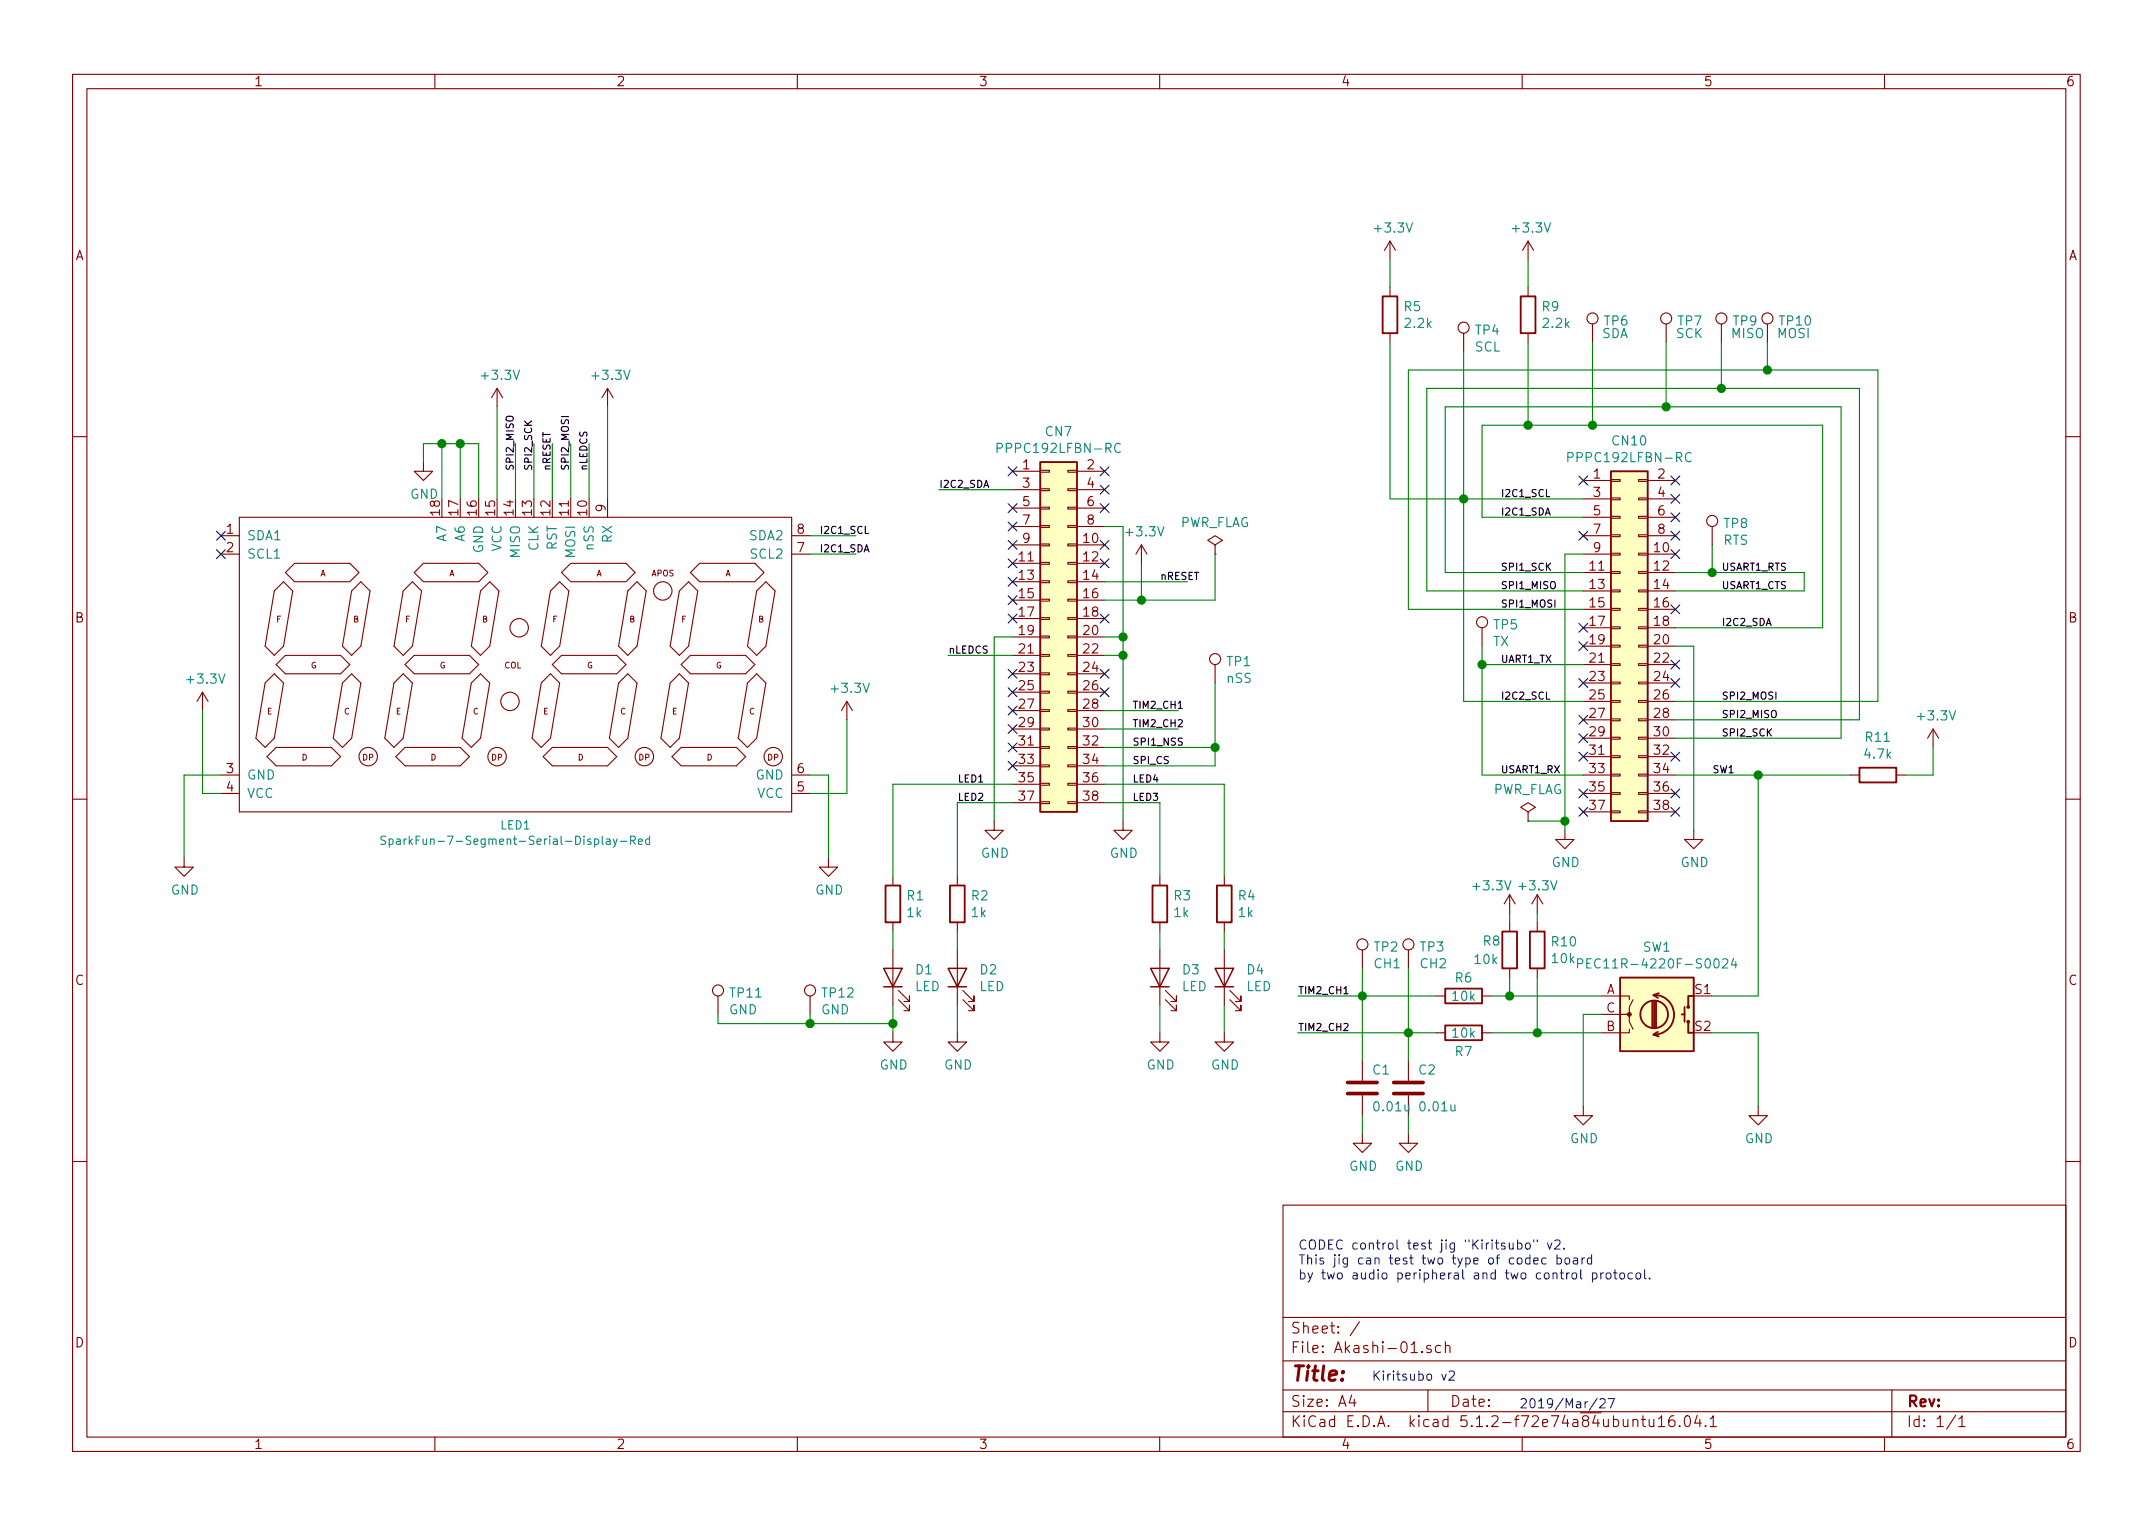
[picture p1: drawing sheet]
<svg xmlns="http://www.w3.org/2000/svg" width="297mm" height="210mm" viewBox="0 0 297 210" stroke-linecap="round" stroke-linejoin="round" font-family="sans-serif">
<g fill="none" stroke="#840000" stroke-width=".15">
<path d="M10 10.3h277v189.9h-277zM12 12.2h273v186.1h-273zM60 10.3v1.9M110 10.3v1.9M160 10.3v1.9M210 10.3v1.9M260 10.3v1.9M191.8 33.3v2.5M191.8 39.6v1.3M191.8 33.3l-.8 1.2M191.8 33.3l.7 1.2M210.8 33.3v2.5"/>
<path d="M210.8 39.6v1.3M210.8 33.3l-.7 1.2M210.8 33.3l.8 1.2M68.6 53.6l-.8 1.3M68.6 53.6v2.5M68.6 53.6l.7 1.3M83.8 53.6l-.7 1.3M83.8 53.6v2.5M83.8 53.6l.8 1.3M191.8 46v1.2M201.9 46v2.5M210.8 46v1.2"/>
<path d="M219.7 44.7v2.5M229.9 44.7v2.5M237.5 44.7v2.5M243.8 44.7v2.5M10 60.2h2M30.5 76.4h2.5M30.5 73.9h2.5M33 71.4h76.2v40.6h-76.2zM40.6 77.7h7.7l1.2 1.3-1.2 1.3h-7.7l-1.2-1.3zM58.4 63.7v1.3h1.3l-1.3 1.3-1.3-1.3h1.3M58.4 77.7h7.6l1.3 1.3-1.3 1.3h-7.6l-1.3-1.3zM78.7 77.7h7.7l1.2 1.3-1.2 1.3h-7.7l-1.2-1.3z"/>
<path d="M83.8 68.8v2.6M95.2 79l1.3-1.3h7.6l1.3 1.3-1.3 1.3h-7.6zM109.2 76.4h2.6M109.2 73.9h2.6M139.7 65h3.8M139.7 75.2h3.8M139.7 77.7h3.8M139.7 67.6h3.8M139.7 70.1h3.8M139.7 72.6h3.8M143.5 77.6h1.3v.2h-1.3zM143.5 75.1h1.3v.2h-1.3z"/>
<path d="M143.5 72.5h1.3v.3h-1.3zM143.5 70h1.3v.2h-1.3zM143.5 67.4h1.3v.3h-1.3zM143.5 64.9h1.3v.2h-1.3zM147.3 77.6h1.3v.2h-1.3zM147.3 75.1h1.3v.2h-1.3zM147.3 72.5h1.3v.3h-1.3zM147.3 70h1.3v.2h-1.3zM147.3 67.4h1.3v.3h-1.3zM147.3 64.9h1.3v.2h-1.3zM148.6 65h3.8M148.6 75.2h3.8"/>
<path d="M148.6 77.7h3.8M148.6 67.6h3.8M148.6 70.1h3.8M148.6 72.6h3.8M157.5 75.2l-.8 1.2M157.5 75.2v2.5M157.5 75.2l.7 1.2M167.6 75.2l1.1-.7-1.1-.6-1 .6 1 .7v1.2M167.6 76.4h.1M218.4 66.3h3.8M218.4 76.4h3.8M218.4 79h3.8"/>
<path d="M218.4 68.8h3.8M218.4 71.4h3.8M218.4 73.9h3.8M222.2 78.9h1.3v.2h-1.3zM222.2 76.3h1.3v.3h-1.3zM222.2 73.8h1.3v.2h-1.3zM222.2 71.2h1.3v.3h-1.3zM222.2 68.7h1.3v.3h-1.3zM222.2 66.2h1.3v.2h-1.3zM226.1 78.9h1.2v.2h-1.2zM226.1 76.3h1.2v.3h-1.2zM226.1 73.8h1.2v.2h-1.2z"/>
<path d="M226.1 71.2h1.2v.3h-1.2zM226.1 68.7h1.2v.3h-1.2zM226.1 66.2h1.2v.2h-1.2zM227.3 66.3h3.8M227.3 76.4h3.8M227.3 79h3.8M227.3 68.8h3.8M227.3 71.4h3.8M227.3 73.9h3.8M236.2 72.6v2.6M285 60.2h2M27.9 95.5l-.7 1.3"/>
<path d="M27.9 95.5v2.5M27.9 95.5l.8 1.3M36.6 94.2l1.2-1.2 1.3 1.2-1.3 7.6-1.2 1.3-1.3-1.3zM37.8 81.5l1.3-1.2 1.3 1.2-1.3 7.6-1.3 1.3-1.2-1.3zM39.4 90.4h7.6l1.3 1.3-1.3 1.3h-7.6l-1.3-1.3zM47.2 94.2l1.3-1.2 1.3 1.2-1.3 7.6-1.3 1.3-1.2-1.3zM49.8 80.3l1.3 1.2-1.3 7.6-1.3 1.3-1.3-1.3 1.3-7.6zM54.4 94.2l1.2-1.2 1.3 1.2-1.3 7.6-1.2 1.3-1.3-1.3zM55.6 81.5l1.3-1.2 1.3 1.2-1.3 7.6-1.3 1.3-1.2-1.3zM57.1 90.4h7.7l1.2 1.3-1.2 1.3h-7.7l-1.2-1.3zM65 94.2l1.3-1.2 1.3 1.2-1.3 7.6-1.3 1.3-1.2-1.3zM67.6 80.3l1.2 1.2-1.2 7.6-1.3 1.3-1.3-1.3 1.3-7.6z"/>
<path d="M74.7 94.2l1.2-1.2 1.3 1.2-1.3 7.6-1.2 1.3-1.3-1.3zM77.2 80.3l1.3 1.2-1.3 7.6-1.3 1.3-1.2-1.3 1.2-7.6zM77.5 90.4h7.6l1.3 1.3-1.3 1.3h-7.6l-1.3-1.3zM85.3 94.2l1.3-1.2 1.3 1.2-1.3 7.6-1.3 1.3-1.2-1.3zM86.6 81.5l1.3-1.2 1.3 1.2-1.3 7.6-1.3 1.3-1.3-1.3zM92.5 94.2l1.2-1.2 1.3 1.2-1.3 7.6-1.2 1.3-1.3-1.3zM95 80.3l1.3 1.2-1.3 7.6-1.3 1.3-1.2-1.3 1.2-7.6zM95.2 90.4h7.7l1.2 1.3-1.2 1.3h-7.7l-1.2-1.3zM103.1 94.2l1.3-1.2 1.3 1.2-1.3 7.6-1.3 1.3-1.2-1.3zM105.7 80.3l1.2 1.2-1.2 7.6-1.3 1.3-1.3-1.3 1.3-7.6zM116.8 96.8l-.7 1.2M116.8 96.8v2.5"/>
<path d="M116.8 96.8l.8 1.2M139.7 80.3h3.8M139.7 82.8h3.8M139.7 85.3h3.8M139.7 87.9h3.8M139.7 90.4h3.8M139.7 93h3.8M139.7 95.5h3.8M139.7 98h3.8M143.5 97.9h1.3v.3h-1.3zM143.5 95.4h1.3v.2h-1.3zM143.5 92.8h1.3v.3h-1.3z"/>
<path d="M143.5 90.3h1.3v.2h-1.3zM143.5 87.8h1.3v.2h-1.3zM143.5 85.2h1.3v.3h-1.3zM143.5 82.7h1.3v.2h-1.3zM143.5 80.1h1.3v.3h-1.3zM147.3 97.9h1.3v.3h-1.3zM147.3 95.4h1.3v.2h-1.3zM147.3 92.8h1.3v.3h-1.3zM147.3 90.3h1.3v.2h-1.3zM147.3 87.8h1.3v.2h-1.3zM147.3 85.2h1.3v.3h-1.3zM147.3 82.7h1.3v.2h-1.3z"/>
<path d="M147.3 80.1h1.3v.3h-1.3zM148.6 80.3h3.8M148.6 82.8h3.8M148.6 85.3h3.8M148.6 87.9h3.8M148.6 90.4h3.8M148.6 93h3.8M148.6 95.5h3.8M148.6 98h3.8M167.6 91.7v2.5M204.5 86.6v2.5M218.4 81.5h3.8"/>
<path d="M218.4 84.1h3.8M218.4 86.6h3.8M218.4 89.1h3.8M218.4 91.7h3.8M218.4 94.2h3.8M218.4 96.8h3.8M218.4 99.3h3.8M222.2 99.2h1.3v.2h-1.3zM222.2 96.6h1.3v.3h-1.3zM222.2 94.1h1.3v.3h-1.3zM222.2 91.6h1.3v.2h-1.3zM222.2 89h1.3v.3h-1.3z"/>
<path d="M222.2 86.5h1.3v.2h-1.3zM222.2 83.9h1.3v.3h-1.3zM222.2 81.4h1.3v.3h-1.3zM226.1 99.2h1.2v.2h-1.2zM226.1 96.6h1.2v.3h-1.2zM226.1 94.1h1.2v.3h-1.2zM226.1 91.6h1.2v.2h-1.2zM226.1 89h1.2v.3h-1.2zM226.1 86.5h1.2v.2h-1.2zM226.1 83.9h1.2v.3h-1.2zM226.1 81.4h1.2v.3h-1.2zM227.3 81.5h3.8"/>
<path d="M227.3 84.1h3.8M227.3 86.6h3.8M227.3 89.1h3.8M227.3 91.7h3.8M227.3 94.2h3.8M227.3 96.8h3.8M227.3 99.3h3.8M10 110.3h2M25.4 118.4v1.2h1.3l-1.3 1.3-1.3-1.3h1.3M30.5 106.9h2.5M30.5 109.5h2.5M38.1 103.1h7.6l1.3 1.3-1.3 1.3h-7.6l-1.3-1.3z"/>
<path d="M55.9 103.1h7.6l1.3 1.3-1.3 1.3h-7.6l-1.3-1.3zM76.2 103.1h7.6l1.3 1.3-1.3 1.3h-7.6l-1.3-1.3zM94 103.1h7.6l1.3 1.3-1.3 1.3h-7.6l-1.3-1.3zM109.2 106.9h2.6M109.2 109.5h2.6M114.3 118.4v1.2h1.3l-1.3 1.3-1.3-1.3h1.3M137.2 113.3v1.2h1.2l-1.2 1.3-1.3-1.3h1.3M139.7 100.6h3.8M139.7 103.1h3.8M139.7 105.7h3.8M139.7 108.2h3.8M139.7 110.7h3.8"/>
<path d="M143.5 110.6h1.3v.3h-1.3zM143.5 108.1h1.3v.2h-1.3zM143.5 105.5h1.3v.3h-1.3zM143.5 103h1.3v.2h-1.3zM143.5 100.5h1.3v.2h-1.3zM147.3 110.6h1.3v.3h-1.3zM147.3 108.1h1.3v.2h-1.3zM147.3 105.5h1.3v.3h-1.3zM147.3 103h1.3v.2h-1.3zM147.3 100.5h1.3v.2h-1.3zM148.6 100.6h3.8M148.6 103.1h3.8"/>
<path d="M148.6 105.7h3.8M148.6 108.2h3.8M148.6 110.7h3.8M154.9 113.3v1.2h1.3l-1.3 1.3-1.2-1.3h1.2M210.8 112l1-.6-1-.7-1 .7 1 .6v1.3M210.8 113.3h.1M215.9 114.5v1.3h1.3l-1.3 1.3-1.3-1.3h1.3M218.4 101.8h3.8M218.4 104.4h3.8M218.4 106.9h3.8M218.4 109.5h3.8M218.4 112h3.8"/>
<path d="M222.2 111.9h1.3v.2h-1.3zM222.2 109.3h1.3v.3h-1.3zM222.2 106.8h1.3v.3h-1.3zM222.2 104.3h1.3v.2h-1.3zM222.2 101.7h1.3v.3h-1.3zM226.1 111.9h1.2v.2h-1.2zM226.1 109.3h1.2v.3h-1.2zM226.1 106.8h1.2v.3h-1.2zM226.1 104.3h1.2v.2h-1.2zM226.1 101.7h1.2v.3h-1.2zM227.3 101.8h3.8M227.3 104.4h3.8"/>
<path d="M227.3 106.9h3.8M227.3 109.5h3.8M227.3 112h3.8M233.7 114.5v1.3h1.2l-1.2 1.3-1.3-1.3h1.3M255.3 106.9h1.2M261.6 106.9h1.3M266.7 100.6l-.8 1.2M266.7 100.6v2.5M266.7 100.6l.8 1.2M285 110.3h2M99.1 137.4v2.5M111.8 137.4v2.5"/>
<path d="M123.2 120.9v1.3M123.2 127.2v1.3M123.2 131.1v7.6M124 137.9l1.5 1.5v-.7v.7h-.8M124 136.6l1.5 1.6v-.8v.8h-.8M132.1 120.9v1.3M132.1 127.2v1.3M132.1 131.1v7.6M132.8 137.9l1.6 1.5v-.7v.7h-.8M132.8 136.6l1.6 1.6v-.8v.8h-.8M160 120.9v1.3M160 127.2v1.3"/>
<path d="M160 131.1v7.6M160.8 137.9l1.5 1.5v-.7v.7h-.8M160.8 136.6l1.5 1.6v-.8v.8h-.8M168.9 120.9v1.3M168.9 127.2v1.3M168.9 131.1v7.6M169.7 137.9l1.5 1.5v-.7v.7h-.8M169.7 136.6l1.5 1.6v-.8v.8h-.8M188 131.1v2.5M194.3 131.1v2.5M198.1 137.4h1.3M204.5 137.4h1.2"/>
<path d="M208.3 123.4v2.6M208.3 127.2v1.3M208.3 133.6v1.3M208.3 123.4l-.8 1.3M208.3 123.4l.7 1.3M212.1 123.4v2.6M212.1 127.2v1.3M212.1 133.6v1.3M212.1 123.4l-.8 1.3M212.1 123.4l.8 1.3M221 137.4h3.8v.5M221 139.9h3.8v1.1l.5 1"/>
<path d="M225.3 137.9l-.5 1v1h-.5M123.2 142.5v1.3h1.3l-1.3 1.2-1.3-1.2h1.3M132.1 142.5v1.3h1.2l-1.2 1.2-1.3-1.2h1.3M160 142.5v1.3h1.3l-1.3 1.2-1.3-1.2h1.3M168.9 142.5v1.3h1.3l-1.3 1.2-1.3-1.2h1.3M188 156.5v1.2h1.2l-1.2 1.3-1.3-1.3h1.3M188 146.3v2.8M188 151.1v2.8M194.3 156.5v1.2h1.3l-1.3 1.3-1.3-1.3h1.3M194.3 146.3v2.8M194.3 151.1v2.8M198.1 142.5h1.3"/>
<path d="M204.5 142.5h1.2M218.4 152.6v1.3h1.3l-1.3 1.3-1.2-1.3h1.2M224.8 142v.5h-3.8M242.6 152.6v1.3h1.2l-1.2 1.3-1.3-1.3h1.3M10 160.2h2M177 166.3h108v32h-108zM285 160.2h2M60 198.3v1.9M110 198.3v1.9M160 198.3v1.9M177 194.8h108M177 191.8h108"/>
<path d="M177 187.8h108M177 181.8h108M186.5 192.5l-.4 1h1M186.8 193v1M187.6 182.3l-1.3 2M196.2 186.5h.1l-.1 .1-.1-.1h.1v.1M197 191.8v3M197.4 185.7a.37 .37 0 0 0-.6 .1v.1a.54 .54 0 0 0 .6 .3l.1 .1-.1 .2-.1 .1-.5-.1M198.8 185.7l-.5-.1-.3 .3 .1 .6 .2 .1 .5-.1M199.4 185.7a.38 .38 0 0 1 .7 .1v.8M199.4 185.1v1.5M210 198.3v1.9"/>
<path d="M225.3 196a.41 .41 0 0 1 .7 0v.8M226.4 195.8h.6M226.7 195.3v1.3l.2 .2h.1M227.5 195.8l.1 .9a.45 .45 0 0 0 .6 0M228.2 195.8v1M228.8 195.8l.4-.5v1.5M228.8 196.8h.9M230.9 195.3a.62 .62 0 0 0-.7 .7v.5a.48 .48 0 0 0 .8 .2l.1-.2-.1-.5a.48 .48 0 0 0-.8 .2M231.7 196.7h.1l-.1 .1-.1-.1h.1v.1M232.5 195.5a.35 .35 0 0 1 .4-.2 .35 .35 0 0 1 .2 .3 .78 .78 0 0 1-.4 1.2l-.1-.1a1.2 1.2 0 0 1-.1-1.2zM234.2 195.2l-.4 1.1h.9M234.5 195.8v1"/>
<path d="M235.3 196.7h.1l-.1 .1-.1-.1h.1v.1M235.9 195.8l.5-.5v1.5M235.9 196.8h.9M260 198.3v1.9M261 191.8v6.5M269.8 195.2l-1.2 2M270.3 195.8l.3-.3 .1-.2v1.5M270.3 196.8h.8"/>
<circle cx="201.9" cy="45.2" r=".76"/>
<circle cx="219.7" cy="43.9" r=".76"/>
<circle cx="229.9" cy="43.9" r=".76"/>
<circle cx="237.5" cy="43.9" r=".76"/>
<circle cx="243.8" cy="43.9" r=".76"/>
<circle cx="236.2" cy="71.9" r=".76"/>
<circle cx="70.4" cy="96.8" r="1.27"/>
<circle cx="71.6" cy="86.6" r="1.27"/>
<circle cx="91.4" cy="81.5" r="1.27"/>
<circle cx="167.6" cy="90.9" r=".76"/>
<circle cx="204.5" cy="85.8" r=".76"/>
<circle cx="50.8" cy="104.4" r="1.27"/>
<circle cx="68.6" cy="104.4" r="1.27"/>
<circle cx="88.9" cy="104.4" r="1.27"/>
<circle cx="106.7" cy="104.4" r="1.27"/>
<circle cx="99.1" cy="136.6" r=".76"/>
<circle cx="111.8" cy="136.6" r=".76"/>
<circle cx="188" cy="130.3" r=".76"/>
<circle cx="194.3" cy="130.3" r=".76"/>
</g>
<g fill="#ffffc2" stroke="#ffffc2" stroke-width=".14">
<path d="M143.5 63.7h5.1v48.3h-5.1z"/>
<path d="M222.2 65h5.1v48.3h-5.1z"/>
<path d="M223.5 134.9h10.2v10.1h-10.2z"/>
</g>
<g fill="none" stroke="#840000" stroke-width=".25">
<path d="M190.8 40.9h2v5.1h-2zM209.8 40.9h2v5.1h-2zM143.5 63.7h5.1v48.3h-5.1zM222.2 65h5.1v48.3h-5.1zM256.5 105.9h5.1v2h-5.1zM122.2 122.2h2v5h-2zM131.1 122.2h2v5h-2zM159 122.2h2v5h-2zM167.9 122.2h2v5h-2zM199.4 136.4h5.1v2h-5.1zM207.3 128.5h2v5.1h-2zM211.1 128.5h2v5.1h-2z"/>
<path d="M223.5 134.9h10.2v10.1h-10.2zM228 138.2v3.5M228.2 137.3a2.74 2.74 0 0 1 2.8 2.7 2.74 2.74 0 0 1-2.8 2.7M228.2 138.2v3.5M228.5 138.2v3.5M228.9 137l-.8 .3 .6 .4M232 139.9h.4M232.4 138.9v2.1M233.7 137.4h-.8v1.5M199.4 141.5h5.1v2h-5.1zM228.7 142.4l-.6 .3 .8 .3M232.9 141v1.5h.8"/>
<circle cx="228.2" cy="139.9" r="1.9"/>
<circle cx="232.9" cy="138.9" r=".13"/>
<circle cx="232.9" cy="141" r=".13"/>
</g>
<g fill="none" stroke="#008484" stroke-width=".15">
<path d="M137.6 61.8h.6a.34 .34 0 0 0 .1-.4 .34 .34 0 0 0-.3-.2h-.4v1.2M154.6 61.3a.52 .52 0 0 0-.7 0 .52 .52 0 0 0-.1 .6 .47 .47 0 0 0 .2 .5 .47 .47 0 0 0 .6-.1M216.3 63.1l.6-.1a.34 .34 0 0 0 .1-.3 .34 .34 0 0 0-.2-.3h-.5v1.3M233.3 62.6a.52 .52 0 0 0-.6 0 .52 .52 0 0 0-.2 .6 .47 .47 0 0 0 .3 .4 .47 .47 0 0 0 .5 0M53.2 115.4h-.4l-.2 .1v.3l.5 .2 .1 .3-.2 .2h-.4M53.7 115.8l.3-.1 .2 .2-.1 .6h-.4M53.7 115.7v1.2M54.7 115.8h.5v.7M55.2 116l-.4 .1-.1 .1 .1 .3h.4M85.6 116.1h.9M87 115.9h.6l.1-.2-.1-.2-.2-.1h-.4v1.1M87.3 115.9l.4 .6"/>
<path d="M88.1 116.1l.5-.1v-.2l-.3-.1-.2 .2v.6h.5M89.6 115.8l-.3-.1-.2 .2 .1 .6h.4M89.6 115.4v1.1M217.7 132.9h.4l.2-.1v-.4l-.2-.1h-.4v1.2M218.9 132.9h.4M219.5 132.3h-.6v1.2h.6M237.7 132.4l.1-.1h.4l.1 .1 .1 .2-.1 .2-.7 .7h.8M239.2 132.2l-.3 .9h.7M239.5 132.7v.8"/>
</g>
<g fill="none" stroke="#008400" stroke-width=".15">
<path d="M191.8 35.8v3.8M210.8 35.8v3.8M68.6 56.1v12.7M83.8 56.1v12.7M191.8 47.2v21.6h26.6M201.9 48.5v48.3h16.5M210.8 47.2v11.5M219.7 47.2v11.5M229.9 47.2v8.9M237.5 47.2v6.4M243.8 47.2v3.8M58.4 63.7v-2.5h7.6v7.6"/>
<path d="M61 61.2v7.6M63.5 61.2v7.6M71.1 61.2v7.6M73.7 61.2v7.6M76.2 61.2v7.6M78.7 61.2v7.6M81.3 61.2v7.6M111.8 76.4h6.3M111.8 73.9h6.3M129.5 67.6h10.2M152.4 72.6h2.5v40.7M157.5 77.7v5.1"/>
<path d="M167.6 76.4v6.4h-15.2M218.4 76.4h-2.5v38.1M218.4 71.4h-13.9v-12.7h47v27.9h-20.4M218.4 79h-19v-22.9h54.6v45.7h-22.9M231.1 79h17.8v2.5h-17.8M236.2 75.2v3.8M27.9 98v11.5h2.6M116.8 99.3v10.2h-5M130.8 90.4h8.9M139.7 87.9h-2.5v25.4M152.4 87.9h2.5M152.4 90.4h2.5"/>
<path d="M152.4 98h10.2M152.4 80.3h11.4M167.6 94.2v11.5h-15.2M204.5 89.1v17.8h13.9M204.5 91.7h13.9M218.4 81.5h-21.6v-27.9h59.7v45.7h-25.4M218.4 84.1h-24.1v-33.1h64.8v45.8h-28M231.1 89.1h2.6v25.4M30.5 106.9h-5.1v11.5M111.8 106.9h2.5v11.5M139.7 110.7h-7.6v10.2M139.7 108.2h-16.5v12.7"/>
<path d="M152.4 100.6h10.2M152.4 103.1h15.2M152.4 110.7h7.6v10.2M152.4 108.2h16.5v12.7M210.8 113.3h5.1M231.1 106.9h24.2M242.6 106.9v30.5h-6.4M266.7 103.1v3.8h-3.8M99.1 139.9v1.3h24.1M111.8 139.9v1.3M123.2 128.5v2.6M123.2 138.7v3.8"/>
<path d="M132.1 128.5v2.6M132.1 138.7v3.8M160 128.5v2.6M160 138.7v3.8M168.9 128.5v2.6M168.9 138.7v3.8M179.1 137.4h19M188 133.6v12.7M194.3 133.6v12.7M205.7 137.4h15.3M208.3 126v1.2M208.3 134.9v2.5"/>
<path d="M212.1 126v1.2M212.1 134.9v7.6M221 139.9h-2.6v12.7M179.1 142.5h19M188 153.9v2.6M194.3 153.9v2.6M205.7 142.5h15.3M236.2 142.5h6.4v10.1"/>
</g>
<g fill="#008400" stroke="#008400" stroke-width=".25">
<circle cx="154.9" cy="90.4" r=".51"/>
<circle cx="154.9" cy="87.9" r=".51"/>
<circle cx="210.8" cy="58.7" r=".51"/>
<circle cx="201.9" cy="68.8" r=".51"/>
<circle cx="242.6" cy="106.9" r=".51"/>
<circle cx="208.3" cy="137.4" r=".51"/>
<circle cx="212.1" cy="142.5" r=".51"/>
<circle cx="194.3" cy="142.5" r=".51"/>
<circle cx="188" cy="137.4" r=".51"/>
<circle cx="215.9" cy="113.3" r=".51"/>
<circle cx="157.5" cy="82.8" r=".51"/>
<circle cx="63.5" cy="61.2" r=".51"/>
<circle cx="229.9" cy="56.1" r=".51"/>
<circle cx="237.5" cy="53.6" r=".51"/>
<circle cx="243.8" cy="51" r=".51"/>
<circle cx="167.6" cy="103.1" r=".51"/>
<circle cx="204.5" cy="91.7" r=".51"/>
<circle cx="219.7" cy="58.7" r=".51"/>
<circle cx="236.2" cy="79" r=".51"/>
<circle cx="123.2" cy="141.2" r=".51"/>
<circle cx="111.8" cy="141.2" r=".51"/>
<circle cx="61" cy="61.2" r=".51"/>
</g>
<path d="M162.6 97.7h.5M185.4 137.1h.6" fill="none" stroke="#000" stroke-width=".15"/>
<path d="M121.9 133.6h2.6l-1.3 2.5zM121.9 136.1h2.6M130.8 133.6h2.5l-1.2 2.5zM130.8 136.1h2.5M158.7 133.6h2.6l-1.3 2.5zM158.7 136.1h2.6M167.6 133.6h2.6l-1.3 2.5zM167.6 136.1h2.6" fill="none" stroke="#840000" stroke-width=".2"/>
<circle cx="224.8" cy="139.9" r=".25" fill="#840000" stroke="#840000" stroke-width=".15"/>
<path d="M185.9 150.9h4.1M185.9 149.3h4.1M192.3 150.9h4M192.3 149.3h4" fill="none" stroke="#840000" stroke-width=".51"/>
<g fill="none" stroke="#000084" stroke-width=".15">
<path d="M29.9 73.3l1.2 1.2M29.9 75.8l1.2 1.3M31.1 73.3l-1.2 1.2M31.1 75.8l-1.2 1.3M139.1 79.6l1.2 1.3M139.1 77.1l1.2 1.2M139.1 74.6l1.2 1.2M139.1 72l1.2 1.2M139.1 69.5l1.2 1.2M139.1 64.4l1.2 1.2M140.3 77.1l-1.2 1.2M140.3 79.6l-1.2 1.3"/>
<path d="M140.3 74.6l-1.2 1.2M140.3 72l-1.2 1.2M140.3 69.5l-1.2 1.2M140.3 64.4l-1.2 1.2M151.8 64.4l1.2 1.2M151.8 66.9l1.2 1.3M151.8 69.5l1.2 1.2M151.8 74.6l1.2 1.2M151.8 77.1l1.2 1.2M153 64.4l-1.2 1.2M153 66.9l-1.2 1.3M153 69.5l-1.2 1.2"/>
<path d="M153 74.6l-1.2 1.2M153 77.1l-1.2 1.2M217.8 65.7l1.2 1.2M217.8 73.3l1.2 1.2M219 65.7l-1.2 1.2M219 73.3l-1.2 1.2M230.5 65.7l1.2 1.2M230.5 68.2l1.2 1.2M230.5 70.8l1.2 1.2M230.5 73.3l1.2 1.2M230.5 75.8l1.2 1.3M231.7 65.7l-1.2 1.2"/>
<path d="M231.7 68.2l-1.2 1.2M231.7 70.8l-1.2 1.2M231.7 73.3l-1.2 1.2M231.7 75.8l-1.2 1.3M139.1 92.3l1.2 1.3M139.1 94.9l1.2 1.2M139.1 97.4l1.2 1.2M139.1 100l1.2 1.2M139.1 84.7l1.2 1.2M139.1 82.2l1.2 1.2M140.3 82.2l-1.2 1.2M140.3 97.4l-1.2 1.2"/>
<path d="M140.3 92.3l-1.2 1.3M140.3 94.9l-1.2 1.2M140.3 100l-1.2 1.2M140.3 84.7l-1.2 1.2M151.8 84.7l1.2 1.2M151.8 92.3l1.2 1.3M151.8 94.9l1.2 1.2M153 84.7l-1.2 1.2M153 92.3l-1.2 1.3M153 94.9l-1.2 1.2M217.8 86l1.2 1.2M217.8 88.5l1.2 1.3"/>
<path d="M217.8 93.6l1.2 1.2M217.8 98.7l1.2 1.2M219 86l-1.2 1.2M219 88.5l-1.2 1.3M219 93.6l-1.2 1.2M219 98.7l-1.2 1.2M230.5 83.5l1.2 1.2M230.5 93.6l1.2 1.2M230.5 91.1l1.2 1.2M231.7 83.5l-1.2 1.2M231.7 93.6l-1.2 1.2M231.7 91.1l-1.2 1.2"/>
<path d="M139.1 102.5l1.2 1.2M139.1 105l1.2 1.3M140.3 105l-1.2 1.3M140.3 102.5l-1.2 1.2M217.8 111.4l1.2 1.2M217.8 108.9l1.2 1.2M217.8 103.8l1.2 1.2M217.8 101.2l1.2 1.3M219 103.8l-1.2 1.2M219 111.4l-1.2 1.2M219 108.9l-1.2 1.2M219 101.2l-1.2 1.3"/>
<path d="M230.5 103.8l1.2 1.2M230.5 108.9l1.2 1.2M230.5 111.4l1.2 1.2M231.7 103.8l-1.2 1.2M231.7 108.9l-1.2 1.2M231.7 111.4l-1.2 1.2"/>
</g>
<g fill="none" stroke="#0000c2" stroke-width=".15">
<path d="M209.4 171.5h.3l.3 .2v.4l-.1 .2h-.5M209.4 171.1v1.2M210.5 171.6l.2-.1 .4 .1v.5l-.1 .2h-.3l-.2-.1zM211.6 174l.6-.1v-.3h-.4l-.2 .1 .1 .6h.5M211.6 171.1v.2M212.1 171.1v.2M213.3 173.6h-.4l-.2 .2v.4l.1 .1h.5M213.5 171.5l.3 .8 .3-.8M214.5 171.2l.2-.1h.3l.2 .1v.2v.2l-.7 .7h.7M214.8 173.6h.4l.2 .2v.4l-.1 .1h-.5M214.8 173.1v1.3M215.8 172.2v.1v-.1v.1"/>
<path d="M216 173.6h.3l.2 .1 .1 .5-.1 .1-.3 .1-.3-.2v-.4zM217.1 173.6h.5l.1 .8M217.7 173.9h-.5l-.2 .2 .1 .2h.6M218.1 175.2v1.1l.2 .1M218.3 173.6v.8M218.6 173.6h-.2l-.1 .2M219.6 173.6h-.4l-.2 .2 .1 .5h.5M219.6 173.1v1.3M219.7 175.7l.4-.1 .2 .2v.4l-.1 .2h-.5M219.7 175.6v1.3M220.9 175.6v.8M221.2 175.6l-.2 .1-.1 .1"/>
<path d="M221.6 175.7l.2-.1 .4 .1v.5l-.1 .2h-.3l-.2-.1zM222.6 175.6h.5M222.8 175.2v1.1l.1 .1h.2M223.5 175.7l.2-.1 .4 .1v.5l-.1 .2h-.3l-.2-.1zM225.2 175.7l-.3-.1-.3 .2v.4l.1 .2h.5M225.8 175.7l.1-.1 .4 .1 .1 .5-.2 .2h-.3l-.1-.1zM226.9 175.2v1.1l.2 .1M227.6 176.3v.1h-.1l.1-.1v.1M198.9 189.6l.3 .8 .3-.8M199.9 189.3l.2-.2h.3l.2 .2 .1 .2-.1 .2-.7 .7h.8M220.4 192.9l-1.1 1.6M220.8 193.1l.1-.1h.3l.2 .1 .1 .2-.1 .2-.7 .7h.8"/>
<path d="M221.9 193h.8l-.5 1.2"/>
</g>
<text font-size="2.8" fill="#840000" x="178" y="190.5">Title:</text>
<g font-size="2.1" fill="#840000">
<text x="178" y="184">Sheet: /</text>
<text x="178" y="186.7">File: Akashi-01.sch</text>
<text x="178" y="196.9">KiCad E.D.A. kicad 5.1.2-f72e74a84ubuntu16.04.1</text>
<text x="178" y="194.1">Size: A4</text>
<text x="200" y="194.1">Date:</text>
<text x="263" y="194.1">Rev:</text>
<text x="263" y="196.9">Id: 1/1</text>
</g>
<g font-size="1.8" fill="#840000">
<text x="35" y="11.9">1</text>
<text x="85" y="11.9">2</text>
<text x="135" y="11.9">3</text>
<text x="185" y="11.9">4</text>
<text x="235" y="11.9">5</text>
<text x="285" y="11.9">6</text>
<text x="10.4" y="35.9">A</text>
<text x="285.4" y="35.9">A</text>
<text x="141.1" y="64.8">1</text>
<text x="150" y="64.8">2</text>
<text x="60.7" y="71.1" transform="rotate(-90 60.7 71.1)">18</text>
<text x="63.2" y="71.1" transform="rotate(-90 63.2 71.1)">17</text>
<text x="65.8" y="71.1" transform="rotate(-90 65.8 71.1)">16</text>
<text x="68.3" y="71.1" transform="rotate(-90 68.3 71.1)">15</text>
<text x="70.9" y="71.1" transform="rotate(-90 70.9 71.1)">14</text>
<text x="73.4" y="71.1" transform="rotate(-90 73.4 71.1)">13</text>
<text x="75.9" y="71.1" transform="rotate(-90 75.9 71.1)">12</text>
<text x="78.5" y="71.1" transform="rotate(-90 78.5 71.1)">11</text>
<text x="81" y="71.1" transform="rotate(-90 81 71.1)">10</text>
<text x="83.6" y="70.6" transform="rotate(-90 83.6 70.6)">9</text>
<text x="141.1" y="67.3">3</text>
<text x="141.1" y="69.8">5</text>
<text x="150" y="67.3">4</text>
<text x="150" y="69.8">6</text>
<text x="219.9" y="66">1</text>
<text x="219.9" y="68.6">3</text>
<text x="219.9" y="71.1">5</text>
<text x="228.8" y="66">2</text>
<text x="228.8" y="68.6">4</text>
<text x="228.8" y="71.1">6</text>
<text x="31.3" y="73.7">1</text>
<text x="31.3" y="76.2">2</text>
<text x="110" y="76.2">7</text>
<text x="110" y="73.7">8</text>
<text x="140.6" y="77.5">11</text>
<text x="141.1" y="72.4">7</text>
<text x="141.1" y="74.9">9</text>
<text x="149.5" y="74.9">10</text>
<text x="149.5" y="77.5">12</text>
<text x="150" y="72.4">8</text>
<text x="219.9" y="73.7">7</text>
<text x="219.9" y="76.2">9</text>
<text x="228.3" y="76.2">10</text>
<text x="228.8" y="73.7">8</text>
<text x="140.6" y="80">13</text>
<text x="140.6" y="82.5">15</text>
<text x="149.5" y="80">14</text>
<text x="149.5" y="82.5">16</text>
<text x="219.4" y="78.7">11</text>
<text x="219.4" y="81.3">13</text>
<text x="219.4" y="83.8">15</text>
<text x="228.3" y="78.7">12</text>
<text x="228.3" y="81.3">14</text>
<text x="228.3" y="83.8">16</text>
<text x="10.4" y="85.9">B</text>
<text x="140.6" y="85.1">17</text>
<text x="140.6" y="87.6">19</text>
<text x="149.5" y="85.1">18</text>
<text x="149.5" y="87.6">20</text>
<text x="219.4" y="86.4">17</text>
<text x="219.4" y="88.9">19</text>
<text x="228.3" y="86.4">18</text>
<text x="228.3" y="88.9">20</text>
<text x="285.4" y="85.9">B</text>
<text x="140.6" y="90.2">21</text>
<text x="140.6" y="92.7">23</text>
<text x="140.6" y="95.2">25</text>
<text x="149.5" y="90.2">22</text>
<text x="149.5" y="92.7">24</text>
<text x="149.5" y="95.2">26</text>
<text x="219.4" y="91.4">21</text>
<text x="219.4" y="94">23</text>
<text x="228.3" y="91.4">22</text>
<text x="228.3" y="94">24</text>
<text x="140.6" y="97.8">27</text>
<text x="140.6" y="100.3">29</text>
<text x="149.5" y="97.8">28</text>
<text x="149.5" y="100.3">30</text>
<text x="219.4" y="96.5">25</text>
<text x="219.4" y="99.1">27</text>
<text x="219.4" y="101.6">29</text>
<text x="228.3" y="96.5">26</text>
<text x="228.3" y="99.1">28</text>
<text x="228.3" y="101.6">30</text>
<text x="31.3" y="106.7">3</text>
<text x="110" y="106.7">6</text>
<text x="140.6" y="102.9">31</text>
<text x="140.6" y="105.4">33</text>
<text x="140.6" y="107.9">35</text>
<text x="149.5" y="102.9">32</text>
<text x="149.5" y="105.4">34</text>
<text x="149.5" y="107.9">36</text>
<text x="219.4" y="104.1">31</text>
<text x="219.4" y="106.7">33</text>
<text x="228.3" y="104.1">32</text>
<text x="228.3" y="106.7">34</text>
<text x="31.3" y="109.2">4</text>
<text x="110" y="109.2">5</text>
<text x="140.6" y="110.5">37</text>
<text x="149.5" y="110.5">38</text>
<text x="219.4" y="109.2">35</text>
<text x="219.4" y="111.8">37</text>
<text x="228.3" y="109.2">36</text>
<text x="228.3" y="111.8">38</text>
<text x="10.4" y="135.9">C</text>
<text x="221.6" y="137.2">A</text>
<text x="233.9" y="137.2">S1</text>
<text x="285.4" y="135.9">C</text>
<text x="221.6" y="142.2">B</text>
<text x="221.6" y="139.7">C</text>
<text x="233.9" y="142.2">S2</text>
<text x="10.4" y="185.9">D</text>
<text x="285.4" y="185.9">D</text>
<text x="35" y="199.9">1</text>
<text x="85" y="199.9">2</text>
<text x="135" y="199.9">3</text>
<text x="185" y="199.9">4</text>
<text x="235" y="199.9">5</text>
<text x="285" y="199.9">6</text>
</g>
<g font-size="1.8" fill="#008484">
<text x="189.8" y="32.1">+3.3V</text>
<text x="208.9" y="32.1">+3.3V</text>
<text x="193.8" y="42.9">R5</text>
<text x="193.9" y="45.3">2.2k</text>
<text x="203.6" y="46.2">TP4</text>
<text x="212.8" y="42.9">R9</text>
<text x="213" y="45.3">2.2k</text>
<text x="221" y="46.7">SDA</text>
<text x="221.4" y="44.9">TP6</text>
<text x="231.2" y="46.7">SCK</text>
<text x="231.5" y="44.9">TP7</text>
<text x="238.9" y="46.7">MISO</text>
<text x="239.1" y="44.9">TP9</text>
<text x="245.2" y="46.7">MOSI</text>
<text x="245.6" y="44.9">TP10</text>
<text x="66.6" y="52.4">+3.3V</text>
<text x="81.9" y="52.4">+3.3V</text>
<text x="203.5" y="48.5">SCL</text>
<text x="138.3" y="62.5">PPPC192LFBN-RC</text>
<text x="144.3" y="60.2">CN7</text>
<text x="217" y="63.8">PPPC192LFBN-RC</text>
<text x="222.5" y="61.5">CN10</text>
<text x="56.6" y="68.8">GND</text>
<text x="34" y="74.5">SDA1</text>
<text x="34" y="77.1">SCL1</text>
<text x="61.6" y="74.6" transform="rotate(-90 61.6 74.6)">A7</text>
<text x="64.1" y="74.6" transform="rotate(-90 64.1 74.6)">A6</text>
<text x="66.7" y="76.3" transform="rotate(-90 66.7 76.3)">GND</text>
<text x="69.2" y="76.1" transform="rotate(-90 69.2 76.1)">VCC</text>
<text x="71.8" y="76.9" transform="rotate(-90 71.8 76.9)">MISO</text>
<text x="74.3" y="76" transform="rotate(-90 74.3 76)">CLK</text>
<text x="76.8" y="75.9" transform="rotate(-90 76.8 75.9)">RST</text>
<text x="79.4" y="76.9" transform="rotate(-90 79.4 76.9)">MOSI</text>
<text x="81.9" y="75.8" transform="rotate(-90 81.9 75.8)">nSS</text>
<text x="84.5" y="74.8" transform="rotate(-90 84.5 74.8)">RX</text>
<text x="103.5" y="74.5">SDA2</text>
<text x="103.7" y="77.1">SCL2</text>
<text x="155.5" y="74">+3.3V</text>
<text x="162.7" y="72.7">PWR_FLAG</text>
<text x="237.7" y="75.2">RTS</text>
<text x="237.9" y="72.9">TP8</text>
<text x="206" y="89.1">TX</text>
<text x="206.1" y="86.8">TP5</text>
<text x="26" y="94.3">+3.3V</text>
<text x="114.9" y="95.6">+3.3V</text>
<text x="169.3" y="94.2">nSS</text>
<text x="169.3" y="91.9">TP1</text>
<text x="264.7" y="99.4">+3.3V</text>
<text x="34" y="107.6">GND</text>
<text x="104.3" y="107.6">GND</text>
<text x="257.4" y="104.7">4.7k</text>
<text x="257.5" y="102.4">R11</text>
<text x="34" y="110.1">VCC</text>
<text x="104.5" y="110.1">VCC</text>
<text x="205.9" y="109.6">PWR_FLAG</text>
<text x="135.3" y="118.4">GND</text>
<text x="153.1" y="118.4">GND</text>
<text x="214.1" y="119.6">GND</text>
<text x="231.9" y="119.6">GND</text>
<text x="23.6" y="123.4">GND</text>
<text x="112.5" y="123.4">GND</text>
<text x="125.2" y="124.2">R1</text>
<text x="134.1" y="124.2">R2</text>
<text x="162" y="124.2">R3</text>
<text x="170.9" y="124.2">R4</text>
<text x="203.4" y="122.9">+3.3V</text>
<text x="209.8" y="122.9">+3.3V</text>
<text x="125.2" y="126.5">1k</text>
<text x="134.1" y="126.5">1k</text>
<text x="162" y="126.5">1k</text>
<text x="170.9" y="126.5">1k</text>
<text x="189.6" y="131.3">TP2</text>
<text x="196" y="131.3">TP3</text>
<text x="204.7" y="130.5">R8</text>
<text x="214.1" y="130.6">R10</text>
<text x="226.7" y="131.3">SW1</text>
<text x="100.8" y="137.6">TP11</text>
<text x="113.5" y="137.6">TP12</text>
<text x="126.2" y="136.7">LED</text>
<text x="126.4" y="134.4">D1</text>
<text x="135.1" y="136.7">LED</text>
<text x="135.3" y="134.4">D2</text>
<text x="163" y="136.7">LED</text>
<text x="163.2" y="134.4">D3</text>
<text x="171.9" y="136.7">LED</text>
<text x="172.1" y="134.4">D4</text>
<text x="189.7" y="133.6">CH1</text>
<text x="196" y="133.6">CH2</text>
<text x="200.8" y="135.6">R6</text>
<text x="203.5" y="133">10k</text>
<text x="214.2" y="132.9">10k</text>
<text x="219.5" y="133.6">PEC11R-4220F-S0024</text>
<text x="100.6" y="139.9">GND</text>
<text x="113.3" y="139.9">GND</text>
<text x="200.5" y="138.1">10k</text>
<text x="200.5" y="143.2">10k</text>
<text x="121.4" y="147.6">GND</text>
<text x="130.3" y="147.6">GND</text>
<text x="158.2" y="147.6">GND</text>
<text x="167.1" y="147.6">GND</text>
<text x="189.4" y="148.3">C1</text>
<text x="195.8" y="148.3">C2</text>
<text x="200.8" y="145.7">R7</text>
<text x="189.7" y="153.3">0.01u</text>
<text x="196.1" y="153.3">0.01u</text>
<text x="186.1" y="161.5">GND</text>
<text x="192.5" y="161.5">GND</text>
<text x="216.6" y="157.7">GND</text>
<text x="240.7" y="157.7">GND</text>
</g>
<g font-size="1.8" fill="#0000c2">
<text x="179.1" y="172.4">CODEC control test jig &quot;Kiritsubo&quot; v2.</text>
<text x="179.1" y="174.5">This jig can test two type of codec board</text>
<text x="179.1" y="176.5">by two audio peripheral and two control protocol.</text>
<text x="189.2" y="190.5">Kiritsubo v2</text>
<text x="209.5" y="194.3">2019/Mar/27</text>
</g>
<g font-size="1.6" fill="#008484">
<text x="55.8" y="116.6">SparkFun-7-Segment-Serial-Display-Red</text>
<text x="69.1" y="114.4">LED1</text>
</g>
<g font-size="1.4">
<text x="70.9" y="65" transform="rotate(-90 70.9 65)">SPI2_MISO</text>
<text x="73.4" y="65" transform="rotate(-90 73.4 65)">SPI2_SCK</text>
<text x="75.9" y="65" transform="rotate(-90 75.9 65)">nRESET</text>
<text x="78.5" y="65" transform="rotate(-90 78.5 65)">SPI2_MOSI</text>
<text x="81" y="65" transform="rotate(-90 81 65)">nLEDCS</text>
<text x="129.5" y="67.3">I2C2_SDA</text>
<text x="207" y="68.6">I2C1_SCL</text>
<text x="207" y="71.1">I2C1_SDA</text>
<text x="113" y="73.7">I2C1_SCL</text>
<text x="113" y="76.2">I2C1_SDA</text>
<text x="160" y="80">nRESET</text>
<text x="207" y="78.7">SPI1_SCK</text>
<text x="207" y="81.3">SPI1_MISO</text>
<text x="207" y="83.8">SPI1_MOSI</text>
<text x="237.5" y="78.7">USART1_RTS</text>
<text x="237.5" y="81.3">USART1_CTS</text>
<text x="237.5" y="86.4">I2C2_SDA</text>
<text x="130.8" y="90.2">nLEDCS</text>
<text x="207" y="91.4">UART1_TX</text>
<text x="156.2" y="97.8">TIM2_CH1</text>
<text x="156.2" y="100.3">TIM2_CH2</text>
<text x="207" y="96.5">I2C2_SCL</text>
<text x="237.5" y="96.5">SPI2_MOSI</text>
<text x="237.5" y="99.1">SPI2_MISO</text>
<text x="237.5" y="101.6">SPI2_SCK</text>
<text x="132.1" y="107.9">LED1</text>
<text x="156.2" y="102.9">SPI1_NSS</text>
<text x="156.2" y="105.4">SPI_CS</text>
<text x="156.2" y="107.9">LED4</text>
<text x="207" y="106.7">USART1_RX</text>
<text x="236.2" y="106.7">SW1</text>
<text x="132.1" y="110.5">LED2</text>
<text x="156.2" y="110.5">LED3</text>
<text x="179.1" y="137.2">TIM2_CH1</text>
<text x="179.1" y="142.2">TIM2_CH2</text>
</g>
<g font-size="1.1" fill="#840000">
<text x="44.2" y="79.5">A</text>
<text x="62" y="79.5">A</text>
<text x="82.3" y="79.5">A</text>
<text x="89.9" y="79.5">APOS</text>
<text x="100.1" y="79.5">A</text>
<text x="38.2" y="85.9">F</text>
<text x="48.7" y="85.9">B</text>
<text x="55.9" y="85.9">F</text>
<text x="66.5" y="85.9">B</text>
<text x="76.3" y="85.9">F</text>
<text x="86.8" y="85.9">B</text>
<text x="94" y="85.9">F</text>
<text x="104.6" y="85.9">B</text>
<text x="42.9" y="92.2">G</text>
<text x="60.7" y="92.2">G</text>
<text x="69.6" y="92.2">COL</text>
<text x="81" y="92.2">G</text>
<text x="98.8" y="92.2">G</text>
<text x="36.8" y="98.6">E</text>
<text x="47.5" y="98.6">C</text>
<text x="54.6" y="98.6">E</text>
<text x="65.3" y="98.6">C</text>
<text x="74.9" y="98.6">E</text>
<text x="85.6" y="98.6">C</text>
<text x="92.7" y="98.6">E</text>
<text x="103.4" y="98.6">C</text>
<text x="41.6" y="104.9">D</text>
<text x="50" y="104.9">DP</text>
<text x="59.4" y="104.9">D</text>
<text x="67.8" y="104.9">DP</text>
<text x="79.7" y="104.9">D</text>
<text x="88.1" y="104.9">DP</text>
<text x="97.5" y="104.9">D</text>
<text x="105.9" y="104.9">DP</text>
</g>
</svg>
